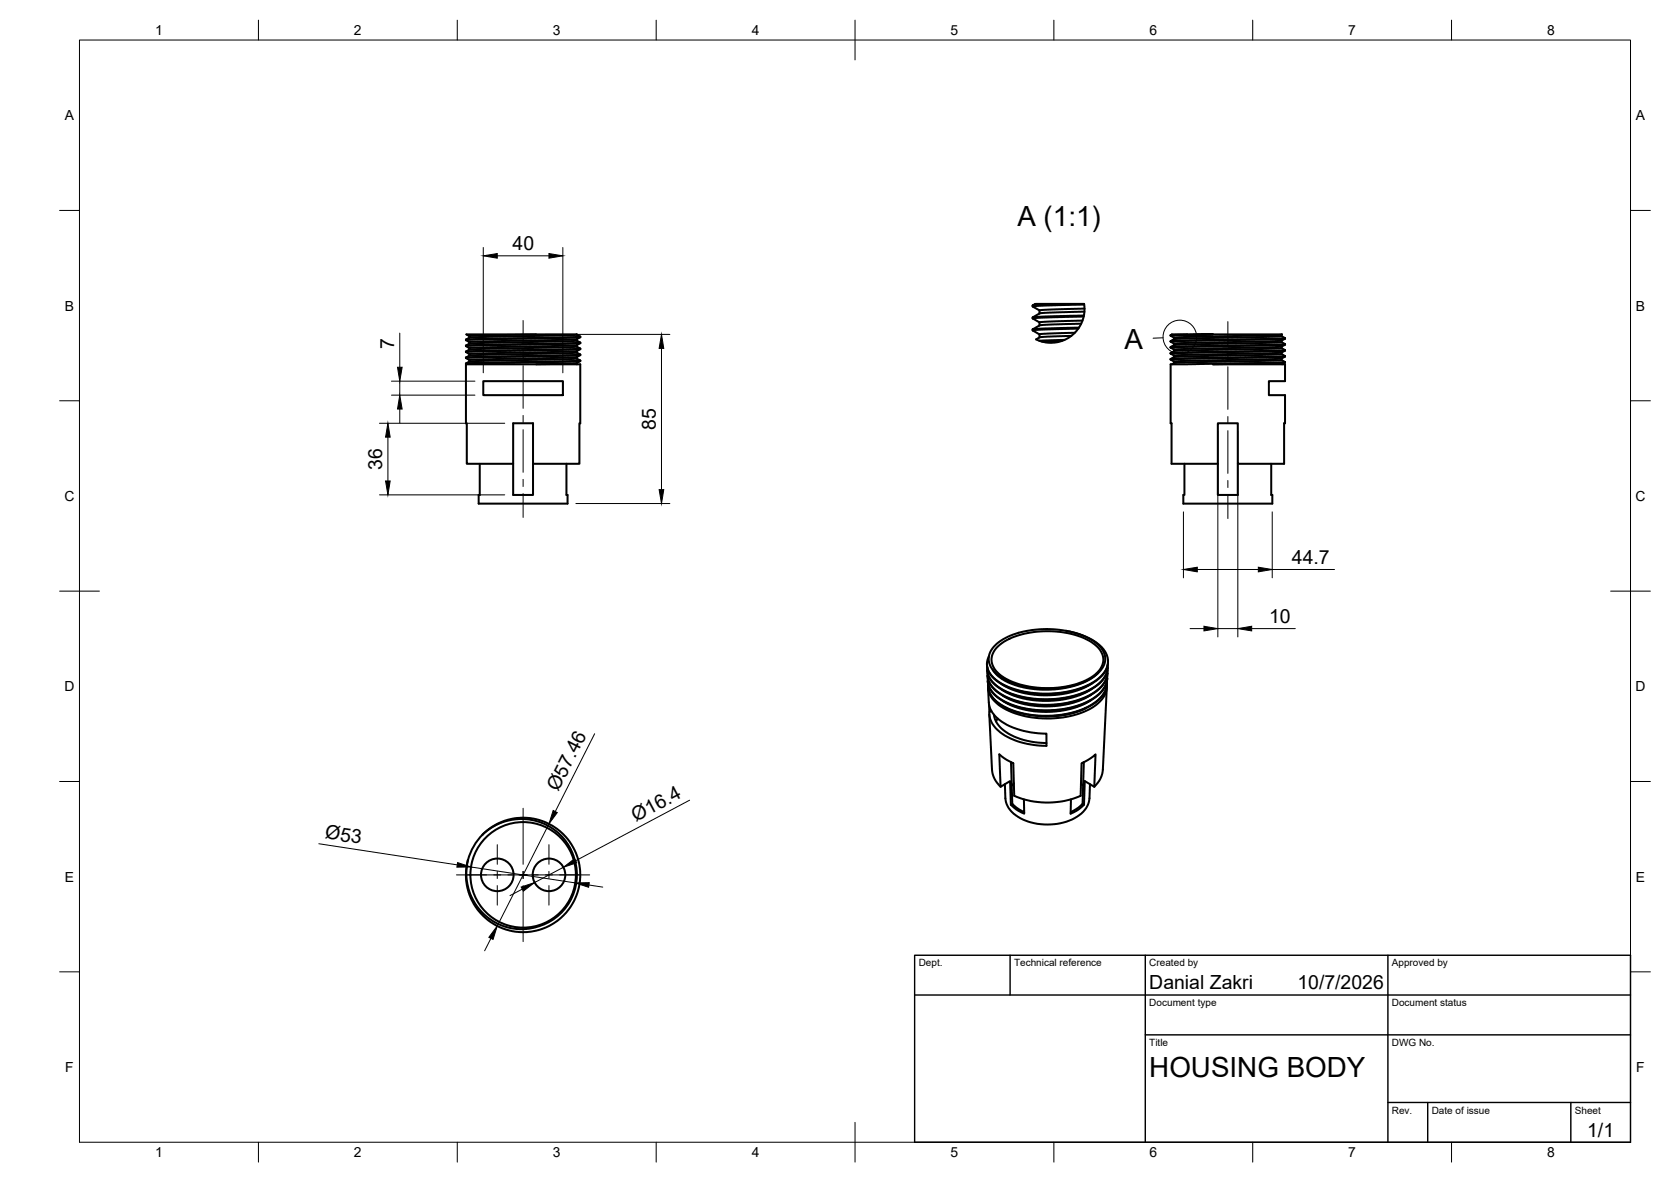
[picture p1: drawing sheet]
<svg xmlns="http://www.w3.org/2000/svg" width="420mm" height="297mm" viewBox="0 0 420 297" stroke-linecap="round" stroke-linejoin="round" font-family="sans-serif">
<!-- layer: Visible -->
<g fill="none" stroke="#000" stroke-width=".51">
<path d="M259.7 76.8v.2M259.7 79.8v.2M259.7 76.8l.6-.4h12.3a8.5 8.5 0 0 1-12.1 8.9l.9-.5M259.7 77l1.7 1M261.4 78v.8M261.4 78.8l-1.7 1M268.1 76.4l-8.4 .4M272.5 79.6l-10.2 .2-2.6 .2M272.5 79.3l-12.8 .5M272.6 76.5l-9.9 .3-3 .2M272.7 78.3l-11.3 .5M272.7 77.6l-11.3 .4"/>
<path d="M117.2 85.4v.1M117.2 86.9v.1M117.2 88.4v.1M117.2 89.9v.1M117.2 91.4v.1M117.2 91.5l.1 .1M117.2 90l.8 .5M117.2 88.5l.8 .5M117.2 87l.8 .5M117.2 85.5l.8 .5M118 84.5v.4M118 86v.3"/>
<path d="M118 89v.4M118 90.5v.4M118 84.8l-.8 .6M118 86.3l-.8 .6M118 87.8l-.8 .6M118 89.4l-.8 .5M118 90.9l-.8 .4M121.5 95.8h20v3.5h-20zM134.8 84h-17.5l.7 .5M145 87.1l.9 .5-28.7 .8M145 91.2l-10.2 .4M145 89.7l-27 .8"/>
<path d="M145 88.2l-27 .8M145 86.7l-25.7 .7-1.3 .1v.3M145 85.2l-27 .8M145 84.1l-10.5-.1-16.5 .5M145 90.1l-27 .8M145 88.6l-27 .8M145 87.1l-27 .7M145 85.6l-27 .7M145 84.1l-27 .7M145 85.2v.4M145 86.7v.4M145 88.2v.4"/>
<path d="M145 89.7v.4M145 91.2v.4M145 90.1l.9 .5M145 88.6l.9 .5M145 85.6l.9 .5M145 84.1l.9 .5M145.9 90.6l-.1 .2-2.2 .1-26.4 .6M145.9 89.1l-.3 .2-2.6 .1-25.8 .6M145.9 87.7l-28.7 .8M145.9 86.2l-28.7 .8M145.9 84.7l-28.7 .8M145.9 84.6l-28.7 .8"/>
<path d="M145.9 86.1l-28.7 .8M145.9 89.1l-28.7 .8M145.9 90.6l-28.7 .8M145.9 84.6v.1M145.9 86.1v.1M145.9 87.6v.1M145.9 90.7l-.9 .5M145.9 89.2l-.9 .5M145.9 87.7l-.9 .5M145.9 86.2l-.9 .5M145.9 84.7l-.9 .5M259.7 82.8v.2"/>
<path d="M259.7 80l1.7 1M259.7 83l1.7 1M261.4 81v.8M261.4 84v.8M261.4 81.8l-1.7 1M267 85.7l-5 .1M267.7 85.4l-6.4 .2M269.4 84.4l-8 .4M270.3 83.6l-8.9 .4M271.1 82.6l-11.4 .4M271.3 82.3l-11.6 .5M271.8 81.4l-10.4 .4"/>
<path d="M272.2 80.6l-10.8 .4M294.3 84.2l10.7-.2-10.7 .4M294.3 84.2v.2M294.3 85.7v.2M294.3 88.9l.9 .5M294.3 87.4l.9 .4M294.3 85.9l.9 .4M294.3 84.4l.9 .5M295.2 84.8v.4M295.2 86.3v.4M295.2 87.8v.4M295.2 89.4v.3"/>
<path d="M295.2 90.9v.3M295.2 91.2l-.5 .4M295.2 85.2l-.9 .5M295.2 86.7l-.9 .5M295.2 88.2l-.9 .5M295.2 89.7l-.9 .5M298.6 84h-3.9l-.4 .2M305 84l17.2 .1M322.2 90.1l-27 .8M322.2 88.6l-27 .8M322.2 87.1l-27 .7M322.2 85.6l-27 .7"/>
<path d="M322.2 84.1l-27 .7M322.2 90.1v.4l-1.8 .1-25.2 .6M322.2 88.6v.4l-1.2 .1-25.8 .6M322.2 87.5l-27 .7M322.2 86l-27 .7M322.2 84.5l-27 .7M322.2 84.1v.4M322.2 85.6v.4M322.2 87.1v.4M322.2 90.5l.9 .5M322.2 89l.9 .5M322.2 87.5l.9 .5"/>
<path d="M322.2 86l.9 .5M322.2 84.5l.9 .5M323.1 91l-28.8 .6v14.8h.3v10.2h11.6v-10.2h5v10.2h11.7v-10.2h.2v-7.1h-4.1v-3.5h4.1v-4.2h-18.1l18.1-.5M323.1 89.6l-28.8 .7 .9 .6M323.1 88.1l-28.8 .8M323.1 86.6l-28.8 .8M323.1 85.1l-28.8 .8M323.1 85l-28.8 .7M323.1 86.5l-27.2 .6-1.5 .1-.1 .2M323.1 88l-25.9 .6-2.6 .1-.3 .2M323.1 89.5l-26.7 .6-2 .1-.1 .1M323.1 85v.1"/>
<path d="M323.1 86.5v.1M323.1 88v.1M323.1 89.5v.1M323.1 91v.1M323.1 91.1l-.8 .5M323.1 89.6l-.9 .5M323.1 88.1l-.9 .5M323.1 86.6l-.9 .5M323.1 85.1l-.9 .5M120.6 116.6v7.8h-.2v2.2h22.3v-2.2h-.3v-7.8M129 106.4h5v18h-5zM129 116.6h-11.6l-.2-25h28.7l-.2 25h-11.7"/>
<path d="M297.8 116.6v7.8h-.3v2.2h22.4v-2.2h-.3v-7.8M306.2 116.6v7.8h5v-7.8M268.1 158.5l4 1.1 3.2 1.6 2.2 2 1 2.1 .1 1.4-.3 1-1.1 1.8-2.2 1.9-3.5 1.6-3.3 .8-4.5 .5-5.1-.3-4.1-1-3.2-1.5-1.4-1.1-.9-1-.6-1.2-.2-1v-1l.4-1.2M248.4 172.8l.2 3.7a7.4 7.4 0 0 0 4.6 5.7 22.2 22.2 0 0 0 9.9 2.2v3a18 18 0 0 1-12.7-4.4 5.5 5.5 0 0 1-1.6-4.1l-.1-1.9M248.8 179.5l.6 13.9a6.5 6.5 0 0 0 2.2 4.3M249.3 178.7l-.5 .2M249.6 168.3l1.5 1.7 2.9 1.7 3.9 1.2 4.2 .4 4.5-.2 4.1-.9 3.3-1.4 1.3-.9 1.5-1.4 1-1.9 .1-1.6-.3-1-.6-1-1.4-1.4-1.8-1.2-2.9-1.2-3.1-.7-3.5-.4a25.5 25.5 0 0 0-10.2 1.6l-2.7 1.5-1.5 1.3-1 1.5-.3 1.3 .2 1.6 .9 1.6 1.6 1.4 2.1 1.2a25.3 25.3 0 0 0 20.5-.4l2.3-1.7M249.9 179.6a7.5 7.5 0 0 0 5.1 5.5 21.1 21.1 0 0 0 8.1 1.6M250.5 162.8a17.1 17.1 0 0 1 11.5-4.1 20.8 20.8 0 0 1 13.3 3.3 4.4 4.4 0 0 1 .2 7.4 20.8 20.8 0 0 1-14.7 3.4 15.8 15.8 0 0 1-10.4-4.3 4.1 4.1 0 0 1 .1-5.7zM273 178a22.4 22.4 0 0 1-11.8 1.9M274.2 176l-1.8 1-3 1.1-2.7 .6-3.4 .2-3.5-.2-2.9-.6-2.6-.8-2.1-1.1M274.4 174.6l-1.8 1-2.9 1-3.2 .7-3.2 .2-3.2-.1-3.2-.6-2.9-1-1.9-1"/>
<path d="M274.5 173.1l-2.1 1.2-2.5 .9-2.7 .6-3.5 .3h-3l-3.5-.6-2.9-.9-2.4-1.3M274.7 171.7l-2.2 1.2-2.9 1-3.2 .6-2.9 .2-3.5-.1-3.1-.6-2.6-.8-2.5-1.3M278.3 172.8l-1 20.6a6.5 6.5 0 0 1-2.2 4.3l-2.3-1.4-.2 5.9M278.3 172.4a6.7 6.7 0 0 1-4.2 5.7 24.8 24.8 0 0 1-21.8-.1 6.8 6.8 0 0 1-3.9-5.3M278.3 171.2l-.1 1.5-.6 1.4-1.3 1.7-1.7 1.2-2.2 1.2-2.9 .9-2.5 .5-3.3 .3-3.1-.1-2.9-.4-2.6-.7-2.5-1.1-1.6-1-1.5-1.5-.9-1.6-.2-1.7M278.3 171.8l-.3 1.6-.7 1.3-1.3 1.4-1.9 1.3-2.7 1.3-2.6 .7-3.4 .5-2.2 .1-2.4-.1-3.8-.6-2.5-.7-2.2-1-1.7-1.2-1.2-1.3-.8-1.5-.2-1.2M278.4 169.8l-.2 1.8-.9 1.7-1 1.1-1.9 1.4-2.2 1.1-2.5 .8-2.7 .5-3.1 .3-3.3-.1-2.8-.4-2.6-.6-2.5-1.1-1.9-1.2-1.5-1.4-.8-1.7-.1-1.5M278.4 170.5l-.3 1.6-1 1.6-1.6 1.5-1.5 1-2.6 1.1-2.8 .8-5.2 .5-3.3-.1-2.5-.4-2.7-.7-2.5-1.1-1.6-1-1.2-1.2-.9-1.4-.3-1.6M278.4 168.5l-.1 1.6-.8 1.7-1.6 1.7-1.7 1.1-1.9 .9-2.7 .8-3 .6-3.1 .2-3.3-.1-2.6-.4-2.5-.7-2.4-.9-2.2-1.4-1.3-1.5-.8-1.4-.1-1.6M278.5 169.1l-.3 1.4-.7 1.4-1.3 1.4-1.8 1.3-2 1-2.2 .7-2.6 .6-3.7 .3h-2.7l-3.3-.4-2.8-.7-2-.8-2.2-1.3-1.4-1.3-.8-1.3-.4-1.6M278.5 167.1l-.1 1.5-.5 1.3-1.4 1.7-1.7 1.3-2.5 1.2-2.5 .8-3.1 .6-3.4 .2-3.1-.1-2.6-.4-3.2-.9-2.3-1-1.6-1.1-1.6-1.7-.5-1.1-.1-1.6M278.5 167.8l-.3 1.6-1 1.6-1.6 1.4-1.7 1.1-2.1 .9-3 .8-5.1 .6h-3.1l-3-.5-2.6-.6-2.3-1-1.7-1-1.7-1.5-.8-1.4-.3-1.4"/>
<path d="M278.6 166.4l-.3 1.5-.9 1.5-1.3 1.3-1.7 1.2-2.4 1-2.4 .8-2.5 .4-3.9 .3-3-.1-2.8-.4-2.3-.6-2.3-.9-1.9-1.1-1.5-1.4-.9-1.3-.3-1.5M250.8 180.6l-.4 .7M252.7 197.1l.1 3.5a6.9 6.9 0 0 0 5.1 5.6 14.3 14.3 0 0 0 14.4-2.2l.8-.9 .7-1.5 .3-4.5M254.2 191.5l.3 10.5M254.9 196.9l-.5 .5M271.8 196.9l.5 .5M272.5 191.5l-.3 10.5 .4 .2-1.5 1.3-1.9 1 .1-3.6M275.1 197.7l.4-8.1-2 1.4-1.6 .8-.2 8.2a21.4 21.4 0 0 1-16.7 0l-.2-8.2-1.6-.8-1.9-1.4 .3 8.1 2.4-1.4 .2 5.9M121.3 209.7a14.4 14.4 0 0 1 23.3 4.1 14.4 14.4 0 0 1-11.8 20.4 14.4 14.4 0 0 1-15.2-18.1 13.9 13.9 0 0 0 13 17.4 13.9 13.9 0 0 0 14.2-16.4l-1.1-3.3a13.9 13.9 0 0 0-22.4-4.1zM121.4 209.7a14.4 14.4 0 0 0-3.7 6.4M257.5 200.9v3.6l-1.9-1-1.4-1.3 .3-.2 1 .9 2 1.2M272.2 202l-1 .9-2 1.2"/>
<circle cx="125" cy="219.9" r="4.1"/>
<circle cx="131.5" cy="219.9" r="13.3"/>
<circle cx="138" cy="219.9" r="4.1"/>
</g>
<!-- layer: BORDER -->
<g fill="none" stroke="#000" stroke-width=".25">
<path d="M20 10.1h390v276.9h-390zM65 5.1v5M115 5.1v5M165 5.1v5M215 5.1v10M265 5.1v5M315 5.1v5M365 5.1v5M15 52.9h5M410 52.9h5M15 100.7h5M410 100.7h5"/>
<path d="M15 148.6h10M405 148.6h10M15 196.4h5M410 196.4h5M15 244.2h5M410 244.2h5M65 287v5M115 287v5M165 287v5M215 282.1v9.9M265 287v5M315 287v5"/>
<path d="M365 287v5"/>
</g>
<!-- layer: TITLEBLOCK -->
<path d="M230 240.1h180v46.9h-180zM230 250h180M254 240.1v9.9M288 240.1v46.9M349 240.1v46.9M288 260.1h122M349 277.1h61M359 277.1v9.9M395 277.1v9.9" fill="none" stroke="#000" stroke-width=".36"/>
<!-- layer: Smart Centers -->
<g fill="none" stroke="#000" stroke-width=".25">
<path d="M131.5 80.5v6M131.5 88.3v1.8M131.5 91.9v10.7M308.7 80.8v6M308.7 88.6v1.8M308.7 92.2v10.7M131.5 104.4v1.8M131.5 108v10.7M308.7 104.7v1.8M308.7 108.2v10.8M131.5 120.5v1.8M131.5 124v6"/>
<path d="M308.7 120.7v1.8M308.7 124.3v6M114.8 219.9h33.5M125 212.3v4.9M125 219v1.8M131.5 203.1v14.1M131.5 219v1.8M138 212.3v4.9M138 219v1.8M125 222.6v4.9M131.5 222.6v14M138 222.6v4.9"/>
</g>
<!-- layer: Detail Boundary -->
<g fill="none" stroke="#000" stroke-width=".25">
<path d="M292.4 84.9l-2.5 .1"/>
<circle cx="296.7" cy="84.7" r="4.2"/>
</g>
<!-- layer: FD_Dimensions -->
<g fill="none" stroke="#000" stroke-width=".25">
<path d="M121.5 62.2v31.5M125 64.3h13M141.5 62.2v31.5M98.4 95.8h21M98.4 99.3h21M100.5 83.7v8.6M100.5 95.8v3.5M136.9 84h31.5M166.3 87.6v35.4M95.4 106.4h31.5M97.5 109.9v11M100.5 102.8v3.5"/>
<path d="M306.2 108.5v51.6M311.2 108.5v51.6M95.4 124.4h31.5M144.8 126.5h23.6M297.6 128.6v16.6M319.9 128.6v16.6M299.2 158h3.5M301.1 143.1h15.3M306.2 158h5M314.7 158h11M319.9 143.1h15.7M149.5 184.4l-9.9 19.5"/>
<path d="M80.2 212l34.8 5.3M118.4 217.9l26.2 4M138 207.1l-13 25.6M141.6 218l-7.2 3.8M173.4 201.1l-28.7 15.2M123.4 235.8l-1.5 3.1M131.3 223.4l-3.1 1.7M148.1 222.4l3.5 .5"/>
</g>
<g fill="#000" stroke="#000" stroke-width=".25">
<path d="M121.5 64.3l3.5-.6v1.2zM138 63.7l3.5 .6-3.5 .6zM99.9 92.3h1.2l-.6 3.5zM166.3 84l.6 3.6h-1.2zM97.5 106.4l.6 3.5h-1.2zM100.5 99.3l.6 3.5h-1.2zM96.9 120.9h1.2l-.6 3.5zM165.7 123h1.2l-.6 3.5zM297.6 143.1l3.5-.6v1.2zM302.7 157.4l3.5 .6-3.5 .5zM311.2 158l3.5-.6v1.1zM316.4 142.5l3.5 .6-3.5 .6z"/>
<path d="M115.1 216.8l3.3 1.1h-3.5zM139.1 203.7l1 .5-2.1 2.9zM141.6 218l2.9-2.2 .5 1zM125 232.7l-1 3.4-1.1-.6zM131 222.9l3.4-1.1-2.8 2.2zM144.6 221.9l3.6-.1-.2 1.2z"/>
</g>
<g font-size="7">
<text x="255.8" y="56.7">A (1:1)</text>
<text x="282.8" y="87.7">A</text>
<text x="289" y="270.6">HOUSING BODY</text>
</g>
<g font-size="4.9">
<text x="128.9" y="62.8">40</text>
<text x="99.1" y="87.6" transform="rotate(-90 99.1 87.6)">7</text>
<text x="164.9" y="108" transform="rotate(-90 164.9 108)">85</text>
<text x="96.1" y="118.1" transform="rotate(-90 96.1 118.1)">36</text>
<text x="324.8" y="141.7">44.7</text>
<text x="319.1" y="156.5">10</text>
<text x="140.4" y="199.1" transform="rotate(-63 140.4 199.1)">Ø57.46</text>
<text x="159.9" y="206.5" transform="rotate(-28 159.9 206.5)">Ø16.4</text>
<text x="81.6" y="210.7" transform="rotate(9 81.6 210.7)">Ø53</text>
<text x="289" y="248.5">Danial Zakri</text>
<text x="326.2" y="248.5">10/7/2026</text>
<text x="399.1" y="285.7">1/1</text>
</g>
<g font-size="3.5">
<text x="39" y="8.8">1</text>
<text x="89" y="8.8">2</text>
<text x="139" y="8.8">3</text>
<text x="189" y="8.8">4</text>
<text x="239" y="8.8">5</text>
<text x="289" y="8.8">6</text>
<text x="339" y="8.8">7</text>
<text x="389" y="8.8">8</text>
<text x="16.3" y="30.2">A</text>
<text x="411.3" y="30.2">A</text>
<text x="16.3" y="78">B</text>
<text x="411.3" y="78">B</text>
<text x="16.2" y="125.9">C</text>
<text x="411.2" y="125.9">C</text>
<text x="16.2" y="173.7">D</text>
<text x="411.2" y="173.7">D</text>
<text x="16.3" y="221.6">E</text>
<text x="411.3" y="221.6">E</text>
<text x="16.4" y="269.4">F</text>
<text x="411.4" y="269.4">F</text>
<text x="39" y="290.8">1</text>
<text x="89" y="290.8">2</text>
<text x="139" y="290.8">3</text>
<text x="189" y="290.8">4</text>
<text x="239" y="290.8">5</text>
<text x="289" y="290.8">6</text>
<text x="339" y="290.8">7</text>
<text x="389" y="290.8">8</text>
</g>
<g font-size="2.5">
<text x="231" y="242.9">Dept.</text>
<text x="255" y="242.9">Technical reference</text>
<text x="289" y="242.9">Created by</text>
<text x="350" y="242.9">Approved by</text>
<text x="289" y="252.8">Document type</text>
<text x="350" y="252.8">Document status</text>
<text x="289" y="262.9">Title</text>
<text x="350" y="262.9">DWG No.</text>
<text x="350" y="279.9">Rev.</text>
<text x="360" y="279.9">Date of issue</text>
<text x="396" y="279.9">Sheet</text>
</g>
</svg>
